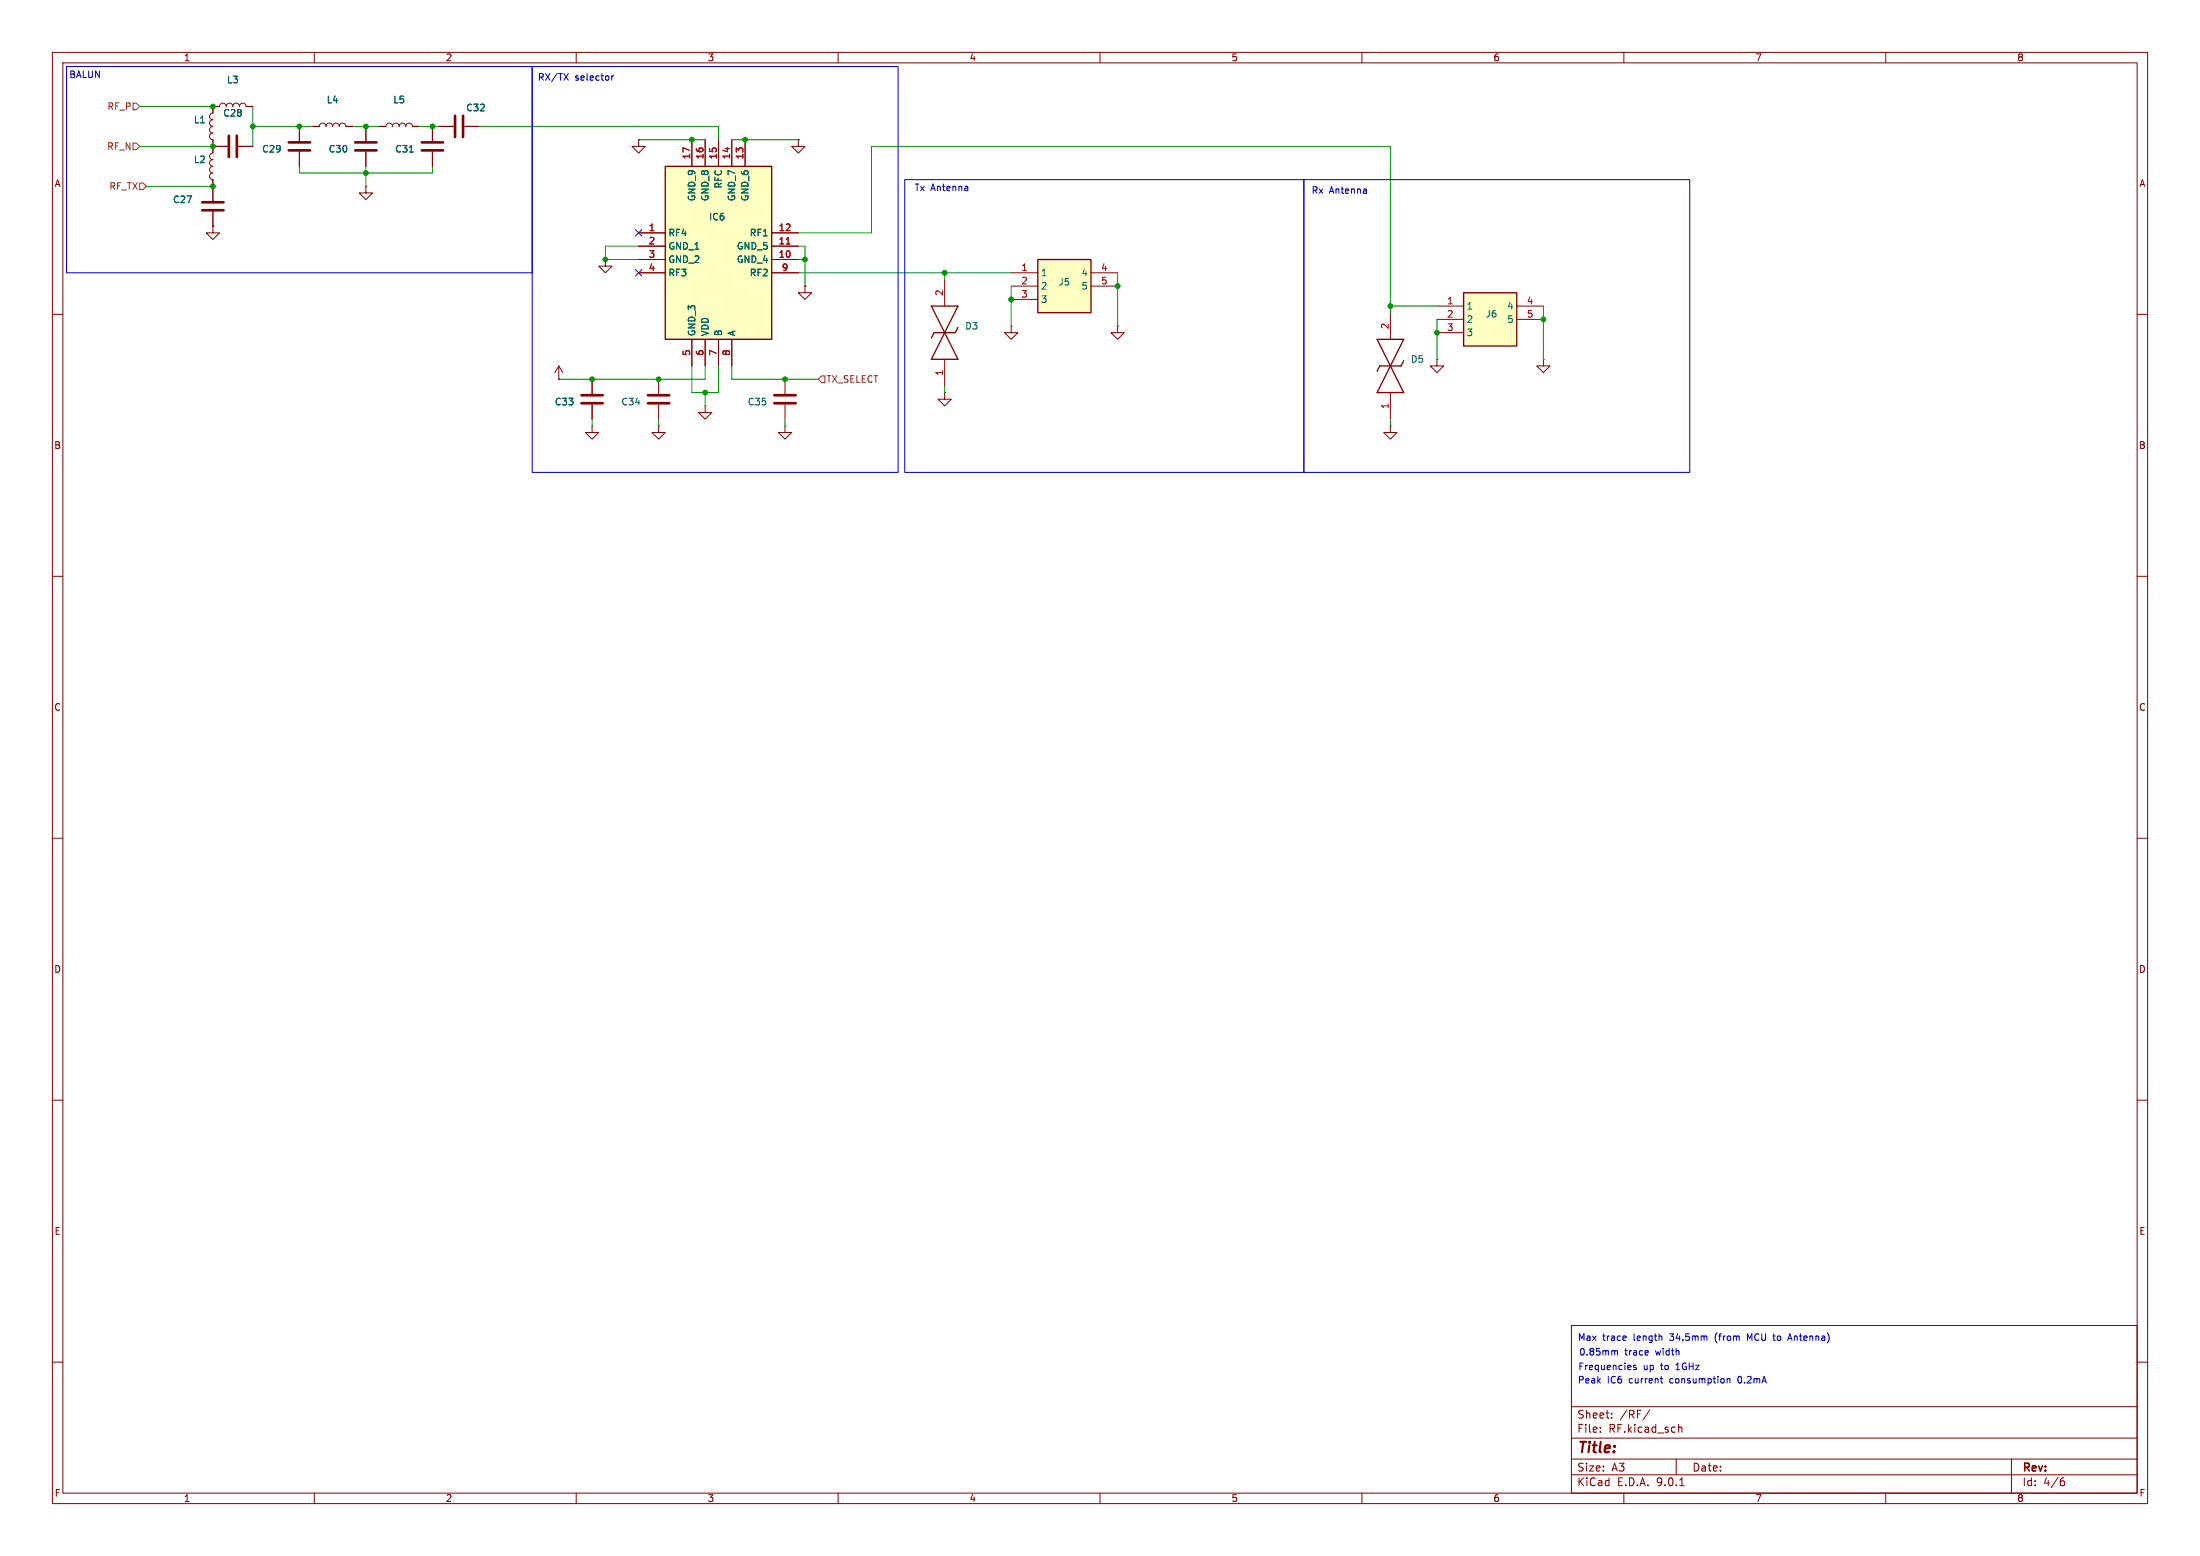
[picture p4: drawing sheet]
<svg xmlns="http://www.w3.org/2000/svg" width="420mm" height="297mm" viewBox="0 0 420 297" stroke-linecap="round" stroke-linejoin="round" font-family="sans-serif">
<g fill="none" stroke="#840000" stroke-width=".19">
<path d="M10 10h400v277h-400zM12 12h396v273h-396zM60 10v2M110 10v2M160 10v2M210 10v2M260 10v2M310 10v2M360 10v2M121.9 26.7v1.2h-1.3l1.3 1.3 1.3-1.3h-1.3M121.9 26.7h.1M153.7 54.6v1.3h-1.3l1.3 1.3 1.2-1.3h-1.2"/>
<path d="M153.7 54.6h.1M10 60h2M193 62.2v1.3h-1.2l1.2 1.3 1.3-1.3h-1.3M193 62.2h.1M408 60h2M10 110h2M408 110h2M10 160h2M408 160h2M10 210h2M408 210h2M300 253h108v32h-108z"/>
<path d="M10 260h2M300 278.5h108M300 274.5h108M300 268.5h108M305.5 273.2v.2M305.5 272.5v.1M307.7 270.5v.2M307.7 269.8v.1M314.9 269.1l-1.2 1.9M320 278.5v3M320.4 271.9v1.5M320.4 272.5l.3-.1 .3 .1 .1 .9"/>
<path d="M384 278.5v6.5M408 260h2M60 285v2M110 285v2M160 285v2M210 285v2M260 285v2M300 281.5h108M310 285v2M320.7 283.6h.8M360 285v2M393.6 282.7h.4l.2 .2-.1 .5-.5 .2"/>
<path d="M394 282.1l-.4 .1"/>
</g>
<path d="M127 31.8h20.3v33h-20.3z" fill="#ffffc2"/>
<path d="M127 31.8h20.3v33h-20.3z" fill="none" stroke="#840000" stroke-width=".25"/>
<g fill="none" stroke="#840000" stroke-width=".19">
<path d="M59.7 24.1h1.3a.64 .64 0 0 1 .6-.6 .64 .64 0 0 1 .6 .6 .64 .64 0 0 1 .7-.6 .64 .64 0 0 1 .6 .6 .64 .64 0 0 1 .6-.6 .64 .64 0 0 1 .7 .6 .64 .64 0 0 1 .6-.6 .64 .64 0 0 1 .6 .6h1.3M69.8 24.1v2.8M69.8 29v2.8M72.4 24.1h1.3a.64 .64 0 0 1 .6-.6 .64 .64 0 0 1 .6 .6 .64 .64 0 0 1 .7-.6 .64 .64 0 0 1 .6 .6 .64 .64 0 0 1 .6-.6 .64 .64 0 0 1 .7 .6 .64 .64 0 0 1 .6-.6 .64 .64 0 0 1 .6 .6h1.3M82.5 24.1v2.8M82.5 29v2.8M83.8 24.1h2.8M88.6 24.1h2.8M132.1 26.7v5.1M134.6 26.7v5.1M137.2 26.7v5.1M139.7 26.7v5.1"/>
<path d="M142.2 26.7v5.1M152.4 26.7v1.2h-1.3l1.3 1.3 1.3-1.3h-1.3M152.4 26.7h.1M121.9 44.5h5.1M121.9 47h5.1M121.9 49.5h5.1M121.9 52.1h5.1M147.3 44.5h5.1M147.3 47h5.1M147.3 49.5h5.1M147.3 52.1h5.1M113 72.4v2.8"/>
<path d="M113 77.2v2.8M125.7 72.4v2.8M125.7 77.2v2.8M132.1 64.8v5.1M134.6 64.8v5.1M137.2 64.8v5.1M139.7 64.8v5.1M180.3 74.9v1.3h-1.2l1.2 1.3 1.3-1.3h-1.3M180.3 74.9h.1M213.4 62.2v1.3h-1.3l1.3 1.3 1.2-1.3h-1.2M213.4 62.2h.1M113 81.3v1.3h-1.2l1.2 1.2 1.3-1.2h-1.3"/>
<path d="M113 81.3h.1M125.7 81.3v1.3h-1.2l1.2 1.2 1.3-1.2h-1.3M125.7 81.3h.1M265.4 81.3v1.3h-1.2l1.2 1.2 1.3-1.2h-1.3M265.4 81.3h.1"/>
</g>
<path d="M150.1 46.6h.7" fill="none" stroke="#a90000" stroke-width=".19"/>
<path d="M67.8 27.2h4.1M67.8 28.7h4.1M80.5 27.2h4.1M80.5 28.7h4.1M86.9 22.1v4.1M88.4 22.1v4.1M111 75.4h4.1M111 77h4.1M123.7 75.4h4.1M123.7 77h4.1" fill="none" stroke="#840000" stroke-width=".51"/>
<path d="M78.2 29h.7" fill="none" stroke="#006464" stroke-width=".19"/>
<path d="M198.1 49.5h10.2v10.2h-10.2z" fill="#ffffc2"/>
<path d="M177.8 58.4h5.1l-5.1 10.2h5.1zM198.1 49.5h10.2v10.2h-10.2zM182.9 62.5l-.5 1h-4.1l-.5 1" fill="none" stroke="#840000" stroke-width=".25"/>
<g fill="none" stroke="#840000" stroke-width=".19">
<path d="M40.6 27.9h2.8M45.5 27.9h2.8M48.3 20.3h-1.3a.63 .63 0 0 0-.7-.6 .63 .63 0 0 0-.6 .6 .64 .64 0 0 0-.6-.6 .64 .64 0 0 0-.7 .6 .64 .64 0 0 0-.6-.6 .64 .64 0 0 0-.6 .6 .64 .64 0 0 0-.7-.6 .64 .64 0 0 0-.6 .6h-1.3v1.3a.64 .64 0 0 0-.6 .6 .64 .64 0 0 0 .6 .7 .64 .64 0 0 0-.6 .6 .64 .64 0 0 0 .6 .6 .64 .64 0 0 0-.6 .7 .64 .64 0 0 0 .6 .6 .64 .64 0 0 0-.6 .6 .64 .64 0 0 0 .6 .7v2.5a.64 .64 0 0 0-.6 .7 .64 .64 0 0 0 .6 .6 .64 .64 0 0 0-.6 .6 .64 .64 0 0 0 .6 .7 .64 .64 0 0 0-.6 .6 .64 .64 0 0 0 .6 .6 .64 .64 0 0 0-.6 .7 .64 .64 0 0 0 .6 .6v4.1M57.1 24.1v2.8M57.1 29v2.8M69.8 35.6v1.2h-1.2l1.2 1.3 1.3-1.3h-1.3M69.8 35.6h.1M40.6 43.2v1.3h-1.2l1.2 1.2 1.3-1.2h-1.3M40.6 43.2h.1M40.6 40.4v2.8M180.3 53.3v5.1M193 52.1h5.1"/>
<path d="M193 54.6h5.1M193 57.2h5.1M208.3 52.1h5.1M208.3 54.6h5.1M106.7 72.4h.1M106.7 69.9l-.8 1.2M106.7 69.9l.7 1.2M106.7 69.9v2.5M134.6 77.5v1.2h-1.3l1.3 1.3 1.3-1.3h-1.3M134.6 77.5h.1M149.9 72.4v2.8M149.9 77.2v2.8"/>
<path d="M180.3 68.6v5.1M149.9 81.3v1.3h-1.3l1.3 1.2 1.2-1.2h-1.2M149.9 81.3h.1"/>
</g>
<path d="M38.6 38.6h4.1M43.7 25.9v4.1M45.2 25.9v4.1M55.1 27.2h4.1M55.1 28.7h4.1M38.6 40.1h4.1M147.8 75.4h4.1M147.8 77h4.1" fill="none" stroke="#840000" stroke-width=".51"/>
<path d="M279.4 55.9h10.2v10.1h-10.2z" fill="#ffffc2"/>
<path d="M279.4 55.9h10.2v10.1h-10.2zM262.9 64.8h5.1l-5.1 10.1h5.1zM268 68.8l-.5 1.1h-4.1l-.5 1" fill="none" stroke="#840000" stroke-width=".25"/>
<g fill="none" stroke="#840000" stroke-width=".19">
<path d="M40.6 26.7v2.5M40.6 34.3v4.1M40.6 27.9h2.8M41.9 20.3h-1.3v1.3M45.5 27.9h2.8M47 20.3h1.3M57.1 24.1v2.8M57.1 29v2.8M59.7 24.1h1.3M66 24.1h1.3M69.8 24.1v2.8M69.8 29v2.8"/>
<path d="M72.4 24.1h1.3M78.7 24.1h1.3M82.5 24.1v2.8M82.5 29v2.8M83.8 24.1h2.8M88.6 24.1h2.8M121.9 26.7h.1M132.1 26.7v5.1M134.6 26.7v5.1M137.2 26.7v5.1M139.7 26.7v5.1M142.2 26.7v5.1"/>
<path d="M152.4 26.7h.1M40.6 43.2h.1M40.6 40.4v2.8M115.6 49.5v1.3h-1.3l1.3 1.3 1.2-1.3h-1.2M115.6 49.5h.1M121.9 44.5h5.1M121.9 47h5.1M121.9 49.5h5.1M121.9 52.1h5.1M147.3 44.5h5.1M147.3 47h5.1M147.3 49.5h5.1"/>
<path d="M147.3 52.1h5.1M153.7 54.6h.1M265.4 59.7v5.1M274.3 58.4h5.1M289.6 58.4h5M106.7 72.4h.1M113 72.4v2.8M113 77.2v2.8M132.1 64.8v5.1M134.6 64.8v5.1M137.2 64.8v5.1M139.7 64.8v5.1"/>
<path d="M265.4 74.9v5.1M274.3 68.6v1.3h-1.3l1.3 1.2 1.3-1.2h-1.3M274.3 68.6h.1M274.3 61h5.1M274.3 63.5h5.1M289.6 61h5M294.6 68.6v1.3h-1.2l1.2 1.2 1.3-1.2h-1.3M294.6 68.6h.1"/>
</g>
<path d="M25.4 19.7h.6l.7 .6-.7 .7h-.6zM25.4 27.3h.6l.7 .6-.7 .7h-.6zM26.7 34.9h.6l.6 .7-.6 .6h-.6zM156.8 71.8h.7v1.2h-.7l-.6-.6z" fill="none" stroke="#725600" stroke-width=".19"/>
<g fill="none" stroke="#009600" stroke-width=".19">
<path d="M26.7 20.3h13.9M26.7 27.9h13.9M27.9 35.6h12.7M48.3 24.1h11.4M48.3 20.3v7.6M57.1 31.8v1.2h25.4v-1.2M67.3 24.1h5.1M69.8 31.8v3.8M80 24.1h3.8M91.4 24.1h45.8v2.6M121.9 26.7h12.7M139.7 26.7h12.7"/>
<path d="M121.9 47h-6.3v2.5h6.3M152.4 52.1h40.6M152.4 44.5h14v-16.6h99v31.8M152.4 47h1.3v7.6M152.4 49.5h1.3M180.3 52.1v1.2M193 54.6v7.6M213.4 52.1v10.1M265.4 58.4h8.9M294.6 58.4v10.2M132.1 69.9v5h5.1v-5M134.6 69.9v2.5h-27.9"/>
<path d="M134.6 74.9v2.6M139.7 69.9v2.5h16.5M180.3 73.7v1.2M274.3 61v7.6M113 80v1.3M125.7 80v1.3M149.9 80v1.3M265.4 80v1.3"/>
</g>
<path d="M121.3 43.8l1.2 1.3M121.3 51.5l1.2 1.2M122.5 43.8l-1.2 1.3M122.5 51.5l-1.2 1.2" fill="none" stroke="#000084" stroke-width=".19"/>
<g fill="none" stroke="#0000c2" stroke-width=".19">
<path d="M12.7 12.7h88.9v39.4h-88.9zM101.6 12.7h69.8v77.5h-69.8zM107.7 14l.8 1.3M108.5 14l-.8 1.3M116.8 14.5v.8M117.1 14.5l-.3 .2M172.7 34.3h76.2v55.9h-76.2zM248.9 34.3h73.7v55.9h-73.7zM308.2 258l.2-.2 .3 .1 .1 .7M310.4 255.1v.2l-.6 .1M314.6 257.9l.1 .2-.6 .1M334 255.5l-.4-.9v1.3"/>
<path d="M341.3 255.9l.4-1.3 .4 1.3M341.4 255.5h.6M312.3 260.7l-.3-.1-.2 .2 .1 .2 .4 .1v.3h-.5M316.9 263.1h.5M317.1 263.8l.3 .2M329.7 263.3l.2-.2 .3 .1 .1 .8M329.7 263.1v.9"/>
</g>
<path d="M78.2 29h.7" fill="none" stroke="#006464" stroke-width=".19"/>
<path d="M150.1 46.6h.7" fill="none" stroke="#a90000" stroke-width=".19"/>
<g fill="#009600" stroke="#009600" stroke-width=".19">
<circle cx="213.4" cy="54.6" r=".46"/>
<circle cx="193" cy="57.2" r=".46"/>
<circle cx="134.6" cy="74.9" r=".46"/>
<circle cx="125.7" cy="72.4" r=".46"/>
<circle cx="153.7" cy="49.5" r=".46"/>
<circle cx="113" cy="72.4" r=".46"/>
<circle cx="149.9" cy="72.4" r=".46"/>
<circle cx="115.6" cy="49.5" r=".46"/>
<circle cx="180.3" cy="52.1" r=".46"/>
<circle cx="40.6" cy="20.3" r=".46"/>
<circle cx="40.6" cy="35.6" r=".46"/>
<circle cx="40.6" cy="27.9" r=".46"/>
<circle cx="57.1" cy="24.1" r=".46"/>
<circle cx="48.3" cy="24.1" r=".46"/>
<circle cx="69.8" cy="33" r=".46"/>
<circle cx="82.5" cy="24.1" r=".46"/>
<circle cx="69.8" cy="24.1" r=".46"/>
<circle cx="294.6" cy="61" r=".46"/>
<circle cx="274.3" cy="63.5" r=".46"/>
<circle cx="265.4" cy="58.4" r=".46"/>
<circle cx="142.2" cy="26.7" r=".46"/>
<circle cx="132.1" cy="26.7" r=".46"/>
</g>
<text font-size="2.8" fill="#840000" x="301" y="277.9">Title:</text>
<g font-size="2.1" fill="#840000">
<text x="301" y="273.7">File:</text>
<text x="301" y="271">Sheet:</text>
<text x="307.1" y="273.7">RF.kicad_sch</text>
<text x="309.2" y="271">/RF/</text>
<text x="301" y="281.1">Size:</text>
<text x="307.6" y="281.1">A3</text>
<text x="323" y="281.1">Date:</text>
<text x="386" y="281.3">Rev:</text>
<text x="301" y="283.9">KiCad</text>
<text x="308.7" y="283.9">E.D.A.</text>
<text x="316.3" y="283.9">9.0.1</text>
<text x="386" y="283.9">Id:</text>
<text x="390.1" y="283.9">4/6</text>
</g>
<g font-size="1.8" fill="#840000">
<text x="35" y="11.9">1</text>
<text x="85" y="11.9">2</text>
<text x="135" y="11.9">3</text>
<text x="185" y="11.9">4</text>
<text x="235" y="11.9">5</text>
<text x="285" y="11.9">6</text>
<text x="335" y="11.9">7</text>
<text x="385" y="11.9">8</text>
<text x="10.3" y="35.9">A</text>
<text x="408.3" y="35.9">A</text>
<text x="10.3" y="85.9">B</text>
<text x="408.2" y="85.9">B</text>
<text x="10.3" y="135.9">C</text>
<text x="408.2" y="135.9">C</text>
<text x="10.3" y="185.9">D</text>
<text x="408.2" y="185.9">D</text>
<text x="10.3" y="235.9">E</text>
<text x="408.3" y="235.9">E</text>
<text x="10.3" y="285.9">F</text>
<text x="35" y="286.9">1</text>
<text x="85" y="286.9">2</text>
<text x="135" y="286.9">3</text>
<text x="185" y="286.9">4</text>
<text x="235" y="286.9">5</text>
<text x="285" y="286.9">6</text>
<text x="335" y="286.9">7</text>
<text x="385" y="286.9">8</text>
<text x="408.3" y="285.9">F</text>
</g>
<g font-size="1.8" fill="#0000c2">
<text x="13.1" y="15.1">BALUN</text>
<text x="102.6" y="15.6">RX/TX</text>
<text x="109.8" y="15.6">selector</text>
<text x="174.5" y="36.7">Tx Antenna</text>
<text x="250.3" y="37.2">Rx</text>
<text x="253.8" y="37.2">Antenna</text>
<text x="301.1" y="256.1">Max</text>
<text x="305.9" y="256.1">trace</text>
<text x="312" y="256.1">length</text>
<text x="319" y="256.1">34.5mm</text>
<text x="327.8" y="256.1">(from</text>
<text x="334.2" y="256.1">MCU to</text>
<text x="342.5" y="256.1">Antenna)</text>
<text x="301.2" y="261.7">Frequencies</text>
<text x="301.4" y="258.9">0.85mm</text>
<text x="310.2" y="258.9">trace</text>
<text x="313.7" y="261.7">up</text>
<text x="316.2" y="258.9">width</text>
<text x="317.2" y="261.7">to</text>
<text x="320.2" y="261.7">1GHz</text>
<text x="301.1" y="264.3">Peak</text>
<text x="306.8" y="264.3">IC6</text>
<text x="311.1" y="264.3">current</text>
<text x="319" y="264.3">consumption</text>
<text x="332.2" y="264.3">0.2mA</text>
</g>
<g font-size="1.8" fill="#006464">
<text x="43.2" y="16.1">L3</text>
<text x="36.9" y="23.7">L1</text>
<text x="42.5" y="22.5">C28</text>
<text x="62.3" y="19.9">L4</text>
<text x="75" y="19.9">L5</text>
<text x="88.9" y="21.4">C32</text>
<text x="49.9" y="29.3">C29</text>
<text x="62.6" y="29.3">C30</text>
<text x="75.3" y="29.3">C31</text>
<text x="36.9" y="31.3">L2</text>
<text x="32.9" y="39">C27</text>
<text x="132.9" y="38.5" transform="rotate(-90 132.9 38.5)">GND_9</text>
<text x="135.5" y="38.5" transform="rotate(-90 135.5 38.5)">GND_8</text>
<text x="138" y="36.1" transform="rotate(-90 138 36.1)">RFC</text>
<text x="140.6" y="38.5" transform="rotate(-90 140.6 38.5)">GND_7</text>
<text x="143.1" y="38.5" transform="rotate(-90 143.1 38.5)">GND_6</text>
<text x="127.5" y="45.3">RF4</text>
<text x="127.5" y="47.9">GND_1</text>
<text x="135.3" y="42.3">IC6</text>
<text x="140.6" y="47.9">GND_5</text>
<text x="143" y="45.3">RF1</text>
<text x="127.5" y="50.4">GND_2</text>
<text x="127.5" y="52.9">RF3</text>
<text x="140.6" y="50.4">GND_4</text>
<text x="143" y="52.9">RF2</text>
<text x="198.6" y="52.9">1</text>
<text x="206.4" y="52.9">4</text>
<text x="198.6" y="55.5">2</text>
<text x="198.6" y="58">3</text>
<text x="202" y="54.7">J5</text>
<text x="206.4" y="55.5">5</text>
<text x="279.9" y="59.3">1</text>
<text x="287.6" y="59.3">4</text>
<text x="132.9" y="64.3" transform="rotate(-90 132.9 64.3)">GND_3</text>
<text x="135.5" y="64.3" transform="rotate(-90 135.5 64.3)">VDD</text>
<text x="138" y="64.3" transform="rotate(-90 138 64.3)">B</text>
<text x="140.6" y="64.3" transform="rotate(-90 140.6 64.3)">A</text>
<text x="184.2" y="63.1">D3</text>
<text x="279.9" y="61.8">2</text>
<text x="279.9" y="64.4">3</text>
<text x="283.5" y="60.8">J6</text>
<text x="287.6" y="61.8">5</text>
<text x="269.2" y="69.4">D5</text>
<text x="105.8" y="77.6">C33</text>
<text x="118.5" y="77.6">C34</text>
<text x="142.7" y="77.6">C35</text>
</g>
<g font-size="1.8" fill="#725600">
<text x="20.4" y="21.2">RF_P</text>
<text x="20.3" y="28.8">RF_N</text>
<text x="20.8" y="36.4">RF_TX</text>
<text x="157.7" y="73.3">TX_SELECT</text>
</g>
<g font-size="1.8" fill="#a90000">
<text x="131.8" y="30.5" transform="rotate(-90 131.8 30.5)">17</text>
<text x="134.4" y="30.5" transform="rotate(-90 134.4 30.5)">16</text>
<text x="136.9" y="30.5" transform="rotate(-90 136.9 30.5)">15</text>
<text x="139.4" y="30.5" transform="rotate(-90 139.4 30.5)">14</text>
<text x="142" y="30.5" transform="rotate(-90 142 30.5)">13</text>
<text x="123.8" y="44.2">1</text>
<text x="123.8" y="46.7">2</text>
<text x="148.5" y="44.2">12</text>
<text x="148.5" y="46.7">11</text>
<text x="123.8" y="49.3">3</text>
<text x="123.8" y="51.8">4</text>
<text x="148.5" y="49.3">10</text>
<text x="149.2" y="51.8">9</text>
<text x="194.9" y="51.8">1</text>
<text x="210.1" y="51.8">4</text>
<text x="180.1" y="56.6" transform="rotate(-90 180.1 56.6)">2</text>
<text x="194.9" y="54.4">2</text>
<text x="194.9" y="56.9">3</text>
<text x="210.1" y="54.4">5</text>
<text x="276.2" y="58.2">1</text>
<text x="291.4" y="58.2">4</text>
<text x="265.2" y="62.9" transform="rotate(-90 265.2 62.9)">2</text>
<text x="276.2" y="60.7">2</text>
<text x="276.2" y="63.2">3</text>
<text x="291.4" y="60.7">5</text>
<text x="131.8" y="68" transform="rotate(-90 131.8 68)">5</text>
<text x="134.4" y="68" transform="rotate(-90 134.4 68)">6</text>
<text x="136.9" y="68" transform="rotate(-90 136.9 68)">7</text>
<text x="139.4" y="68" transform="rotate(-90 139.4 68)">8</text>
<text x="180.1" y="71.8" transform="rotate(-90 180.1 71.8)">1</text>
<text x="265.2" y="78.2" transform="rotate(-90 265.2 78.2)">1</text>
</g>
</svg>
